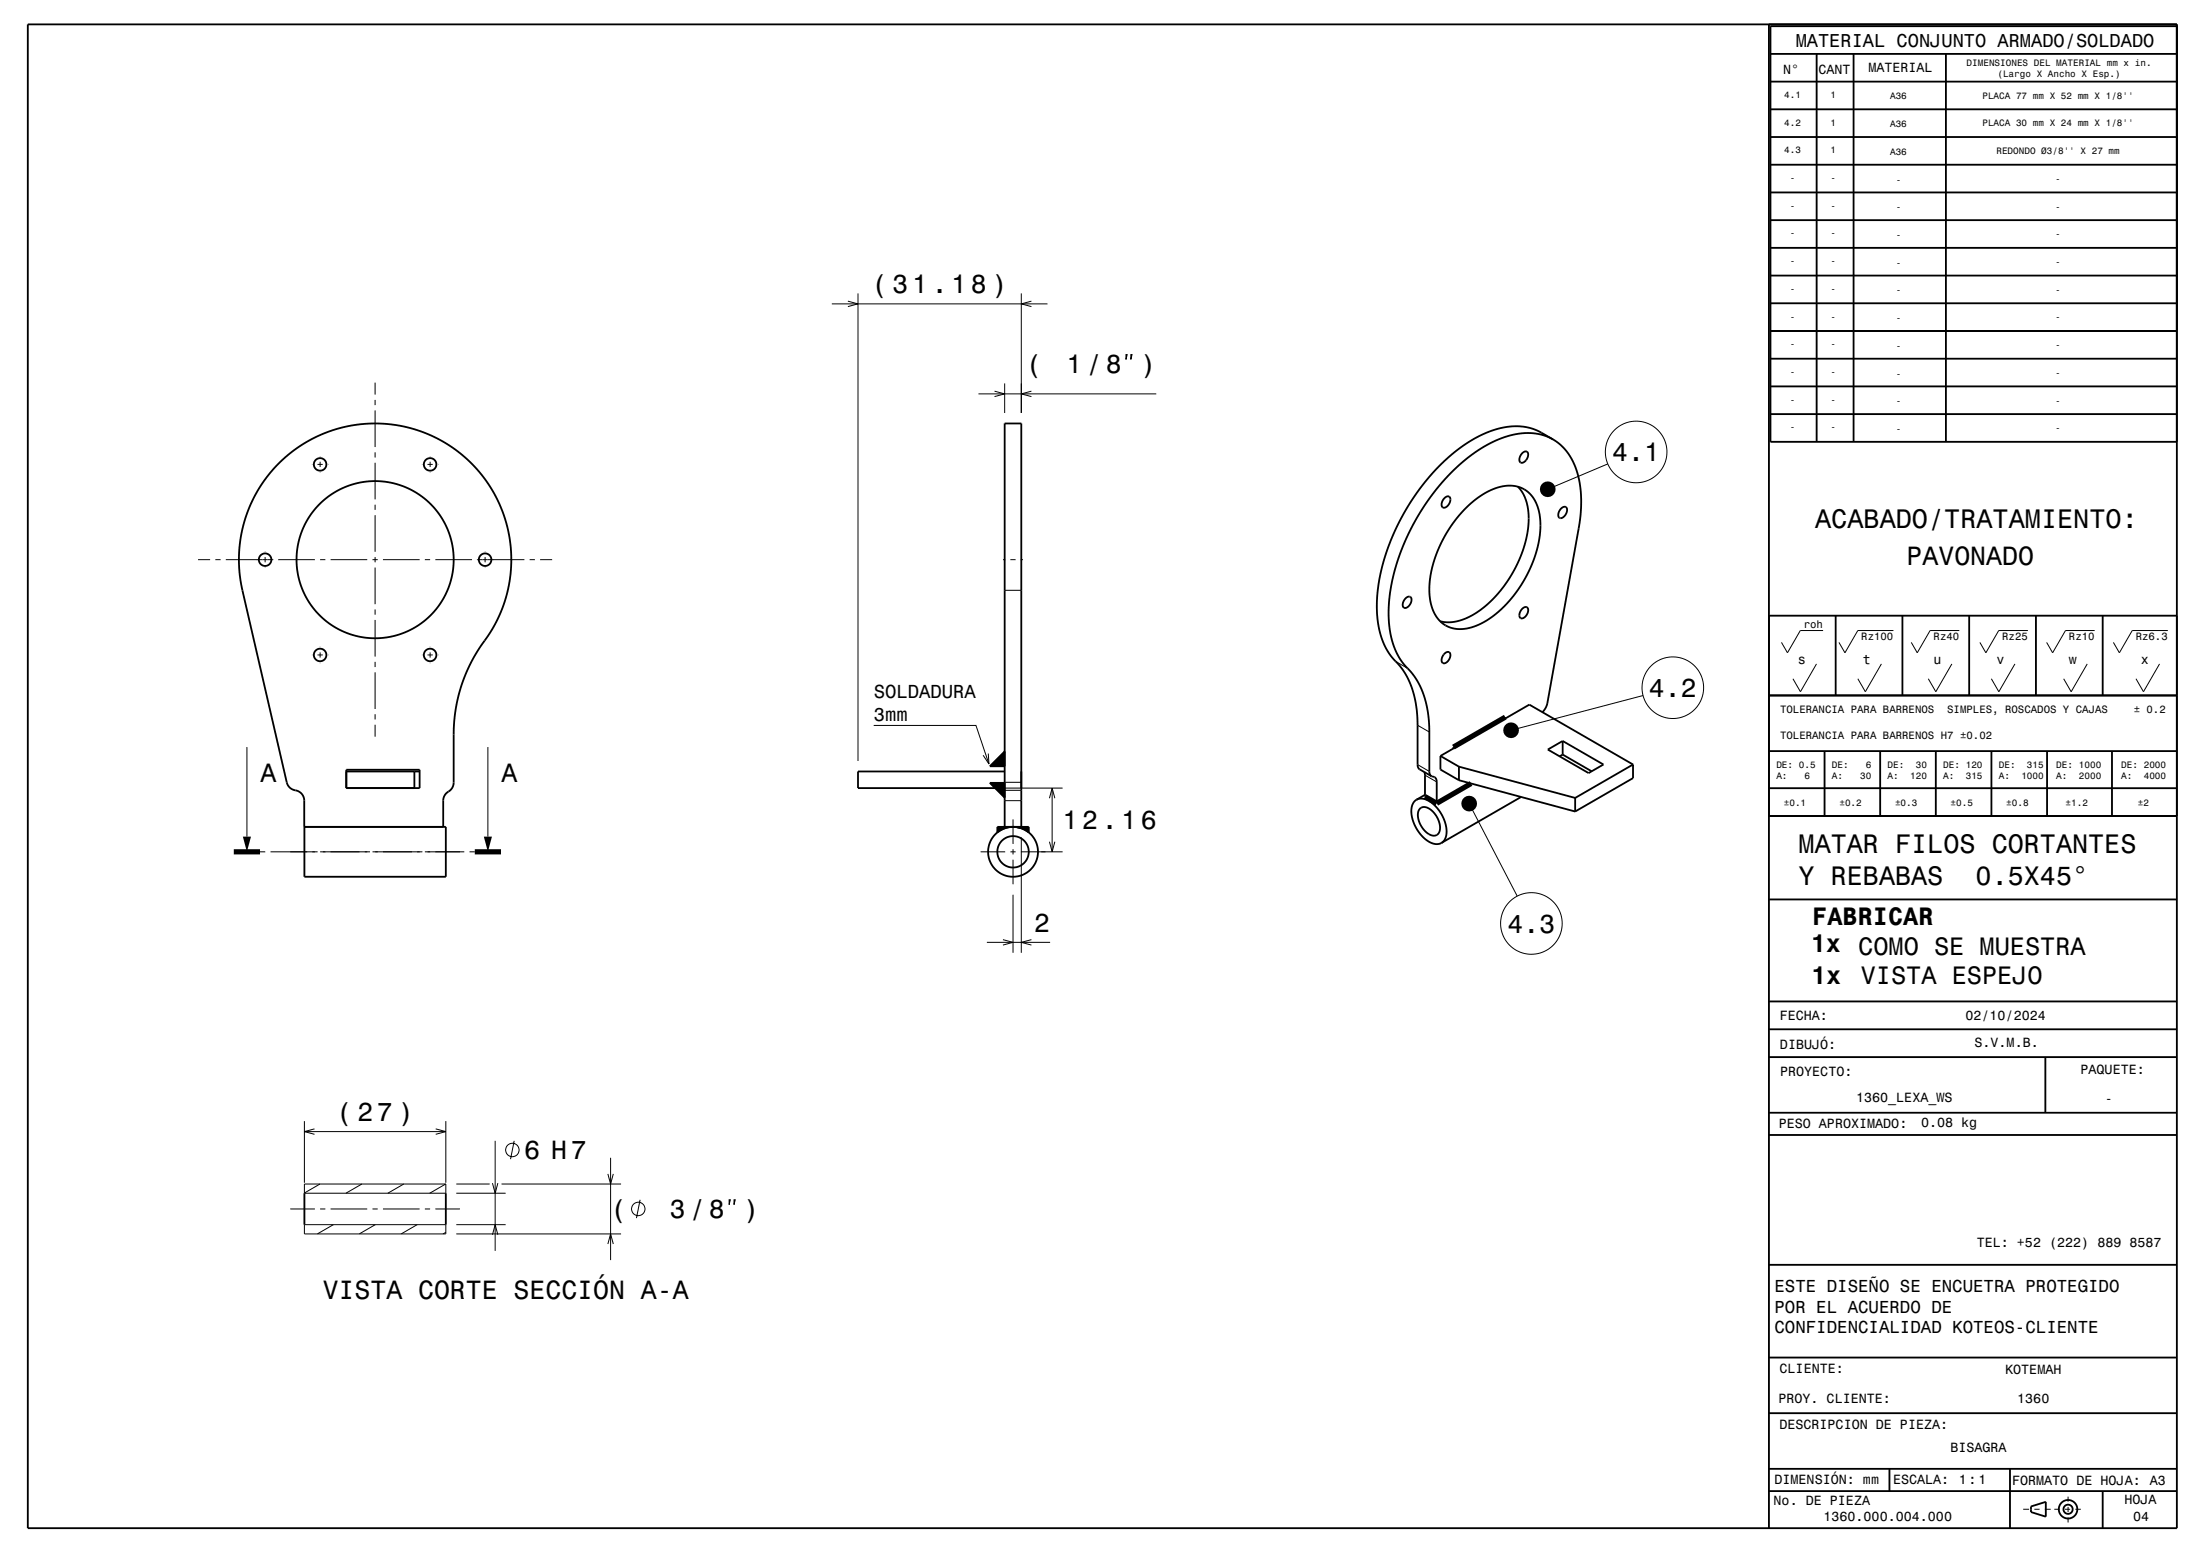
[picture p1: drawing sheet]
<svg xmlns="http://www.w3.org/2000/svg" width="420mm" height="297mm" viewBox="0 0 420 297" stroke-linecap="round" stroke-linejoin="round" font-family="sans-serif">
<g fill="#000">
<path d="M46.4 159.7h1.5l-.8 2.9z" fill-rule="evenodd"/>
<path d="M92.4 159.7h1.5l-.8 2.9z" fill-rule="evenodd"/>
<path d="M190.4 157.8h3a4.8 4.8 0 0 0-3 1.1z" fill-rule="evenodd"/>
<path d="M189 146.3l2.8-2.9v2.9z" fill-rule="evenodd"/>
<path d="M189 149.4h2.8v2.9z" fill-rule="evenodd"/>
<path d="M193.4 157.8h3v1.1a4.8 4.8 0 0 0-3-1.1z" fill-rule="evenodd"/>
<circle cx="295.5" cy="93.4" r="1.5"/>
<circle cx="288.5" cy="139.4" r="1.5"/>
<circle cx="280.5" cy="153.4" r="1.5"/>
</g>
<g fill="none" stroke="#000" stroke-width=".19">
<path d="M158.8 58h41.2M161.9 57.5l1.9 .5-1.9 .5M163.8 56v89.3M195 56v22.8M196.9 57.5l-1.9 .5 1.9 .5M71.6 73v2.3M71.6 76.3v1M71.6 78.3v7M186.8 75.2h33.9M189.9 74.7l1.9 .5-1.9 .5M191.8 73.2v5.6M196.9 74.7l-1.9 .5 1.9 .5"/>
<path d="M215 67.7h.2l-.2 .9zM215.9 67.7h.2l-.2 .9zM59.6 88.6h.1M60.6 88.6h1M61.1 87.1h.1M61.1 88.1v1M61.1 90.1v.1M62.6 88.6h.1M71.6 86.3v1M71.6 88.3v7M71.6 96.3v1M71.6 98.3v7"/>
<path d="M80.6 88.6h.1M81.6 88.6h1M82.1 87.1h.1M82.1 88.1v1M82.1 90.1v.1M83.6 88.6h.1M306.9 88.6l-11.4 4.8M37.8 106.8h2.3M41.1 106.8h1M43.1 106.8h9.1M50.6 105.3h.1M50.6 106.3v1"/>
<path d="M50.6 108.3v.1M53.1 106.8h7M61.1 106.8h1M63.1 106.8h7M71.1 106.8h1M71.6 106.3v1M71.6 108.3v7M71.6 116.3v1M71.6 118.3v7M73.1 106.8h7M81.1 106.8h1M83.1 106.8h7"/>
<path d="M91.1 106.8h9M92.6 105.3h.1M92.6 106.3v1M92.6 108.3v.1M101.1 106.8h1M103.1 106.8h2.3M191.5 106.8h.4M191.8 112.7h3.2M192.9 106.8h1M194.9 106.8h.4M59.6 125h.1M60.6 125h1"/>
<path d="M61.1 123.5h.1M61.1 124.5v1M61.1 126.5v.1M62.6 125h.1M71.6 126.3v1M71.6 128.3v7M71.6 136.3v1M71.6 138.3v2.3M80.6 125h.1M81.6 125h1M82.1 123.5h.1M82.1 124.5v1"/>
<path d="M82.1 126.5v.1M83.6 125h.1M166.8 138.5h19.5l2.5 7.3M266.5 126.3l2.2 1.3M270.6 138.4l2.3 1.3M313.7 132.8l-25.2 6.6M346.8 126.7l-3.1 5.3-1.4-2.4M348 120.4h-4.3l-2.5 4.2-1.1-2M359.2 126.7l-3.1 5.3-1.4-2.4M361.5 120.4h-6.8l-2.5 4.2-1.1-2M372.6 126.7l-3 5.3-1.5-2.4M374.1 120.4h-5.6l-2.5 4.2-1.1-2"/>
<path d="M384.7 126.7l-3.1 5.3-1.4-2.4M387.2 120.4h-5.6l-2.5 4.2-1.1-2M398.5 126.7l-3.1 5.3-1.4-2.4M399.9 120.4h-5.6l-2.4 4.2-1.2-2M412.3 126.7l-3.1 5.3-1.4-2.4M413.9 120.4h-6.8l-2.5 4.2-1.1-2M47.1 142.6v17.1M93.1 142.6v17.1M188.7 143.8l.1 2-1.1-1.6M191 150.4h11.9M191.8 149.3h3.2M191.8 150.9h3.2"/>
<path d="M191.8 152.8h3.2M193.4 156.4v4.7M195 159.8v22.1M200.3 152.4l.6-2 .5 2M200.9 150.4v12.2M270.6 145.9l2.3 1.3M272 148l2.3 1.3M280.5 153.4l9.2 17.6M49.6 162.6h1M51.6 162.6h9M61.1 162.6h9.5M71.1 162.6h9.5"/>
<path d="M81.1 162.6h7.5M89.6 162.6h1M187.2 162.6h4.7M188.4 179.9h12.1M191.5 179.4l1.9 .5-1.9 .5M192.9 162.6h1M193.4 162.1v1M193.4 164.1v4.7M193.4 170.8v11.1M194.9 162.6h8M196.9 179.4l-1.9 .5 1.9 .5M200.3 160.7l.6 1.9 .5-1.9"/>
<path d="M58.1 214v11.8M58.1 216h27M60 215.5l-1.9 .5 1.9 .5M83.2 215.5l1.9 .5-1.9 .5M85.1 214v11.8M94.5 217.8v21M98.2 217.8l-.7 3.5M55.4 230.8h4.7M58.1 233.8h27v1.7h-27zM58.1 226h27v1.8h-27zM61.1 226l-3 1.7M61.1 230.8h1"/>
<path d="M63.1 230.8h7M63.6 233.8l-3 1.7M69.1 226l-3.1 1.8M71.1 230.8h1M71.6 233.8l-3 1.7M73.1 230.8h7M77.1 226l-3.1 1.8M79.6 233.8l-3 1.7M81.1 230.8h1M83.1 230.8h4.7M85.1 226l-3.1 1.8M85.1 235.2l-.5 .3"/>
<path d="M87.1 235.5h31.5M87.1 226h6.4M87.1 233.8h9.4M87.1 227.8h9.4M94 225.8l.5 2 .5-2M94 235.7l.5-1.9 .5 1.9M95.8 226h22.8M116 224.1l.6 1.9 .5-1.9M116 237.5l.6-2 .5 2M116.6 221v19.5M122.2 229l-.7 3.5M139.2 229h.2l-.2 .9z"/>
<path d="M140.1 229h.3l-.3 .9zM386.2 288.1h1.2M388.4 288.1h1M390.4 288.1h1.1M392.2 288.1h1M394.2 288.1h1M394.8 285.7v.9M394.8 287.6v1M394.8 289.6v1M396.2 288.1h1"/>
<circle cx="312.4" cy="86.3" r="5.9"/>
<circle cx="319.4" cy="131.3" r="5.9"/>
<circle cx="292.4" cy="176.3" r="5.9"/>
<circle cx="97.8" cy="219.5" r="1.28"/>
<circle cx="121.9" cy="230.8" r="1.28"/>
</g>
<g fill="none" stroke="#000" stroke-width=".35">
<path d="M5.3 4.7h410.3v287h-410.3zM337.7 4.7v287M338 15.6h77.5M338 10.3h77.5M346.8 10.3v74M353.9 10.3v74M371.5 10.3v74M415.6 5h-77.6v79.3h77.6M338 36.7h77.5M338 31.4h77.5M338 26.2h77.5M338 20.9h77.5"/>
<path d="M338 57.9h77.6M338 52.6h77.5M338 47.3h77.5M338 42h77.5M338 63.2h77.6M338 68.5h77.6M338 79h77.6M338 73.8h77.6M275.7 95.2a.64 .64 0 0 1 .6-.5 .64 .64 0 0 1 .6 .4 1.44 1.44 0 0 1-1.5 1.8 1.23 1.23 0 0 1 .3-1.7zM279.7 97.1l2.4-2.1 1.6-1 1.4-.6 1.4-.5 1.3-.2 2.1 .2 1.1 .5 .8 .6 .8 .9 .6 .9 .4 1.1 .3 1.4 .2 2.9-.6 3.3-1 3.2-1.7 3.3-2.1 3-2.4 2.6-2.7 1.9-1.2 .7-1.6 .6-1.3 .2-1.1 .1-1.4-.3-1.1-.5-1-.8-.8-.9-.5-1.2-.5-1.5-.2-1.7v-1.6l.2-1.9 .4-1.8 .7-2.1 .9-2 2-3.5zM289.8 92.9l.9 1.2 .7 1.7 .4 2v2.1l-.3 2.4-.6 2.2-1 2.8-1.2 2.2-1.5 2.3-1.5 1.9-1.9 1.8-1.9 1.4-1.7 1-2 .7-1.6 .2-1.7-.2M290.7 86.4a.59 .59 0 0 1 .8-.2 .59 .59 0 0 1 .2 .8 1.33 1.33 0 0 1-1.4 1.3 1.37 1.37 0 0 1 .4-1.9z"/>
<path d="M296.5 83.9l-1.6-.7-1.9-.5h-2l-1.8 .2-1.9 .5-2.3 .9-2.1 1.2-1.9 1.3-2.3 1.8-2.2 2.1-3.5 4.3-1.6 2.3-1.6 2.8-1.3 2.7-1.2 2.9-1.2 3.7-.7 3.8-.3 3.6 .2 3.3 .5 2.3 .8 2.2 1.2 1.9 1.6 1.8 1 1.4 .9 1.8 .8 2 .4 1.8 .3 2.2 .1 9.7 .1 .6 .3 .4M296.5 83.9l1.3 .9 1.1 1.2 .9 1.2 .8 1.6 .6 1.6 .4 1.8 .2 2.1v2.4l-.3 3.7-6.1 33.8-.3 1-.6 .7M296.5 83.9l-2.5-1.5-1.5-.6-1.9-.4h-1.9l-2.1 .3-2.1 .6-2.1 .9-2.5 1.5-2.4 1.8-2.2 1.9-2.1 2.3-1.9 2.3-2 2.8-1.7 3-1.5 2.9-1.1 2.7-1.2 3.9-.8 4.2-.1 3.8 .3 3.3 .6 2.2 .8 2 1 1.5 2.3 2.8 .8 1.3 .8 1.7 .7 2.5 .4 2.8 .1 9.9 .3 .5 2.3 1.4M298.1 97a.59 .59 0 0 1 .8-.2 .59 .59 0 0 1 .3 .8 1.27 1.27 0 0 1-1.5 1.2 1.37 1.37 0 0 1 .4-1.8zM268.4 114.2a.61 .61 0 0 1 .8-.3 .61 .61 0 0 1 .2 .9 1.34 1.34 0 0 1-1.4 1.2 1.32 1.32 0 0 1 .4-1.8zM290.5 116.3a.66 .66 0 0 1 .6-.4 .66 .66 0 0 1 .6 .3 1.49 1.49 0 0 1-1.4 1.8 1.21 1.21 0 0 1 .2-1.7zM337.7 117.5h77.9M350.4 117.5v15.2M363.2 117.5v15.2M375.9 117.5v15.2M388.7 117.5v15.2M401.4 117.5v15.2"/>
<path d="M275.8 124.7a.6 .6 0 0 1 .9-.2 .6 .6 0 0 1 .2 .8 1.33 1.33 0 0 1-1.4 1.3 1.33 1.33 0 0 1 .3-1.9zM287.1 137l.3 .1M287.4 136.9v.2M287.4 137.1l4.6-2.6 19.8 11.4M337.7 132.7h77.9M58.1 157.8v9.6h27v-9.6h-27v-5.2a2.16 2.16 0 0 0-2.1-1.8 1.99 1.99 0 0 1-1.3-1.5l-8.7-38-.3-2.7-.1-2.8 .2-2.5 .6-2.7 .6-2.1 .8-2.1 2-3.8 1.3-1.8 1.5-1.7 3.1-2.9 1.9-1.3 1.9-1.1 3.9-1.6 3.9-1 2.5-.3 2-.1 2.2 .1 2.3 .3 4.1 1.1 3.8 1.8 1.9 1.2 1.9 1.3 2.9 2.7 1.4 1.8 1.3 1.8 1.1 2 .9 2 .8 2.1 .6 2.2 .5 3.2 .1 3.3-.3 3.4-.8 3.2-.9 2.6-1.1 2.2-3.4 5.3-1.6 2.8-1.4 3.5-.9 3.4-.4 2.4-.2 2.5v10.4a2.3 2.3 0 0 1-1.4 2l-.4 .6-.2 .7v5.1M66.1 146.9h14v3.5h-14zM66.1 147.3h14M79.1 147.3v3.1M190.4 157.8h6v1.1a4.8 4.8 0 0 0-6 0zM191.8 147.3h-28v3.1h28M191.8 157.8v-77h3.2v77"/>
<path d="M191.8 143.4l-2.8 2.9h2.8M191.8 149.4h-2.8l2.8 2.9M193.4 157.8l1.5 .3M270.4 152.7a3.2 3.2 0 0 0-.7 3.7 6.5 6.5 0 0 0 4.3 4.7h.7l.5-.2M270.4 152.7a3.2 3.2 0 0 1 3.6 1.1 6.5 6.5 0 0 1 1.9 6.2l-.3 .5-.4 .4M271.1 154.4a1.75 1.75 0 0 1 2.4 .5 3.8 3.8 0 0 1 1.1 4.2 1.56 1.56 0 0 1-2.4-.3 3.9 3.9 0 0 1-1.2-4.3zM271.9 147.4l.1 .6v4M272 151.7l-1.6 1M273.3 148.2h.3a.85 .85 0 0 1 .7 1.1v4M275 144.3v2.6l3.5 2M275 144.3l3.5 2M277.5 142.6v.3"/>
<path d="M277.9 142.3l.3 .2-3.2 1.8M278.5 146.3v2.6M278.5 148.9l22.2 6M278.5 146.3l22.2 6M290.4 152.1l-15.2 8.8M295.5 143.1l2.8-1.7 7.8 4.5-2.8 1.7zM298.3 141.4v2.6M298.3 144l5.6 3.2M298.3 144l-.6 .4M300.7 152.3v2.6M311.8 145.9v2.6l-11.1 6.4M311.8 145.9l-11.1 6.4"/>
<path d="M337.7 150.4h77.9M337.7 155.8h77.9M337.7 143.4h77.9M348.3 143.4v12.4M358.9 143.4v12.4M369.6 143.4v12.4M380.2 143.4v12.4M390.8 143.4v12.4M403.2 143.4v12.4M337.7 171.7h77.9M337.7 191.2h77.9M337.7 196.5h77.9"/>
<path d="M337.7 201.8h77.9M337.7 216.6h77.9M337.7 212.4h77.9M390.5 201.8v10.6M58.1 227.8v6M85.1 227.8v6M337.7 259.1h77.9M337.7 241.4h77.9M337.7 269.7h77.9M337.7 284.6h77.9M337.7 280.4h77.9M360.7 280.4v4.2"/>
<path d="M383.7 280.4v11.3M387.7 287.5l2.9-.8v2.8l-2.9-.9zM401.4 284.6v7.1"/>
<circle cx="61.1" cy="88.6" r="1.2"/>
<circle cx="82.1" cy="88.6" r="1.2"/>
<circle cx="50.6" cy="106.8" r="1.2"/>
<circle cx="71.6" cy="106.8" r="15"/>
<circle cx="92.6" cy="106.8" r="1.2"/>
<circle cx="61.1" cy="125" r="1.2"/>
<circle cx="82.1" cy="125" r="1.2"/>
<circle cx="193.4" cy="162.6" r="4.8"/>
<circle cx="193.4" cy="162.6" r="3"/>
<circle cx="394.8" cy="288.1" r=".88"/>
<circle cx="394.8" cy="288.1" r="1.77"/>
</g>
<path d="M287.4 136.9l-9.9 5.7M280.8 149.5l-6.5 3.8-2.3-1.3M44.6 162.6h5M90.6 162.6h5" fill="none" stroke="#000" stroke-width="1" stroke-linecap="butt"/>
<g font-size="5.1">
<text x="346.5" y="100.8">ACABADO/TRATAMIENTO:</text>
<text x="343.4" y="162.8">MATAR FILOS CORTANTES</text>
<text x="343.4" y="168.9">Y REBABAS</text>
<text x="377.2" y="168.9">0.5X45°</text>
</g>
<g font-size="5">
<text x="166.4" y="56">( 31.18 )</text>
<text x="195.9" y="71.2">(</text>
<text x="203.6" y="71.2">1/8</text>
<text x="217.7" y="71.2">)</text>
<text x="307.8" y="88">4.1</text>
<text x="364" y="107.9">PAVONADO</text>
<text x="314.8" y="133">4.2</text>
<text x="49.8" y="149.3">A</text>
<text x="95.8" y="149.3">A</text>
<text x="202.9" y="158.3">12.16</text>
<text x="197.4" y="177.9">2</text>
<text x="287.8" y="178">4.3</text>
<text x="64.2" y="214">( 27 )</text>
<text x="100.1" y="221.3">6 H7</text>
<text x="116.5" y="232.5">(</text>
<text x="127.9" y="232.5">3/8</text>
<text x="141.9" y="232.5">)</text>
<text x="61.6" y="248">VISTA CORTE SECCIÓN A-A</text>
</g>
<g font-size="4.8">
<text x="346" y="176.5">FABRICAR</text>
<text x="345.7" y="181.8">1x COMO SE MUESTRA</text>
<text x="345.8" y="187.8">1x</text>
<text x="355.2" y="187.9">VISTA ESPEJO</text>
</g>
<g font-size="3.6">
<text x="342.8" y="8.9">MATERIAL CONJUNTO ARMADO/SOLDADO</text>
<text x="166.8" y="133.3">SOLDADURA</text>
<text x="166.8" y="137.6">3mm</text>
</g>
<g font-size="3.3">
<text x="338.8" y="246.6">ESTE DISEÑO SE ENCUETRA PROTEGIDO</text>
<text x="338.8" y="250.5">POR EL ACUERDO DE</text>
<text x="338.8" y="254.5">CONFIDENCIALIDAD KOTEOS-CLIENTE</text>
</g>
<g font-size="2.6">
<text x="343.2" y="126.7">s</text>
<text x="355.6" y="126.7">t</text>
<text x="369.1" y="126.7">u</text>
<text x="381.1" y="126.7">v</text>
<text x="394.9" y="126.7">w</text>
<text x="408.7" y="126.7">x</text>
<text x="339.8" y="194.6">FECHA:</text>
<text x="375.2" y="194.7">02/10/2024</text>
<text x="339.8" y="200.2">DIBUJÓ:</text>
<text x="376.9" y="199.9">S.V.M.B.</text>
<text x="339.8" y="205.3">PROYECTO:</text>
<text x="397.2" y="204.9">PAQUETE:</text>
<text x="339.6" y="215.2">PESO APROXIMADO:</text>
<text x="354.3" y="210.2">1360_LEXA_WS</text>
<text x="366.7" y="215.2">0.08 kg</text>
<text x="401.9" y="210.6">-</text>
<text x="377.4" y="238">TEL: +52 (222) 889 8587</text>
<text x="339.7" y="262.1">CLIENTE:</text>
<text x="382.8" y="262.3">KOTEMAH</text>
<text x="339.5" y="267.8">PROY. CLIENTE:</text>
<text x="385.1" y="267.8">1360</text>
<text x="339.7" y="272.8">DESCRIPCION DE PIEZA:</text>
<text x="372.4" y="277.1">BISAGRA</text>
<text x="338.6" y="287.3">No. DE PIEZA</text>
<text x="338.8" y="283.2">DIMENSIÓN: mm</text>
<text x="361.4" y="283.3">ESCALA:</text>
<text x="373.9" y="283.3">1:1</text>
<text x="384.1" y="283.5">FORMATO DE HOJA: A3</text>
<text x="405.6" y="287.2">HOJA</text>
<text x="348.1" y="290.4">1360.000.004.000</text>
<text x="407.2" y="290.3">04</text>
</g>
<g font-size="2.5">
<text x="340.4" y="14">N°</text>
<text x="347.2" y="14.1">CANT</text>
<text x="356.7" y="13.8">MATERIAL</text>
</g>
<g font-size="2">
<text x="344.4" y="119.9">roh</text>
<text x="355.3" y="122.2">Rz100</text>
<text x="369.1" y="122.2">Rz40</text>
<text x="382.2" y="122.2">Rz25</text>
<text x="395" y="122.2">Rz10</text>
<text x="407.7" y="122.2">Rz6.3</text>
<text x="339.8" y="136.1">TOLERANCIA PARA BARRENOS</text>
<text x="371.7" y="136.1">SIMPLES, ROSCADOS Y CAJAS</text>
<text x="407.3" y="136.1">± 0.2</text>
<text x="339.8" y="141">TOLERANCIA PARA BARRENOS H7 ±0.02</text>
</g>
<g font-size="1.8">
<text x="375.4" y="12.6">DIMENSIONES DEL MATERIAL mm x in.</text>
<text x="381.3" y="14.8">(Largo X Ancho X Esp.)</text>
<text x="340.6" y="18.7">4.1</text>
<text x="340.6" y="24">4.2</text>
<text x="349.5" y="18.7">1</text>
<text x="349.5" y="24">1</text>
<text x="360.8" y="19">A36</text>
<text x="378.5" y="18.8">PLACA 77 mm X 52 mm X 1/8''</text>
<text x="340.6" y="29.3">4.3</text>
<text x="349.5" y="29.3">1</text>
<text x="360.8" y="24.3">A36</text>
<text x="360.8" y="29.6">A36</text>
<text x="378.5" y="24.1">PLACA 30 mm X 24 mm X 1/8''</text>
<text x="381.1" y="29.4">REDONDO Ø3/8'' X 27 mm</text>
<text x="341.7" y="34.6">-</text>
<text x="349.5" y="34.6">-</text>
<text x="361.9" y="34.8">-</text>
<text x="392.4" y="34.7">-</text>
<text x="341.7" y="39.8">-</text>
<text x="349.5" y="39.8">-</text>
<text x="361.9" y="40.1">-</text>
<text x="392.4" y="40">-</text>
<text x="341.7" y="45.1">-</text>
<text x="349.5" y="45.1">-</text>
<text x="361.9" y="45.4">-</text>
<text x="392.4" y="45.3">-</text>
<text x="341.7" y="50.4">-</text>
<text x="349.5" y="50.4">-</text>
<text x="361.9" y="50.7">-</text>
<text x="392.4" y="50.6">-</text>
<text x="341.7" y="55.7">-</text>
<text x="349.5" y="55.7">-</text>
<text x="361.9" y="56">-</text>
<text x="392.4" y="55.9">-</text>
<text x="341.7" y="61">-</text>
<text x="349.5" y="61">-</text>
<text x="361.9" y="61.3">-</text>
<text x="392.4" y="61.2">-</text>
<text x="341.7" y="66.3">-</text>
<text x="341.7" y="71.6">-</text>
<text x="349.5" y="71.6">-</text>
<text x="349.5" y="66.3">-</text>
<text x="361.9" y="66.6">-</text>
<text x="361.9" y="71.9">-</text>
<text x="392.4" y="66.4">-</text>
<text x="392.4" y="71.7">-</text>
<text x="341.7" y="76.9">-</text>
<text x="349.5" y="76.9">-</text>
<text x="361.9" y="77.2">-</text>
<text x="392.4" y="77">-</text>
<text x="341.7" y="82.2">-</text>
<text x="349.5" y="82.2">-</text>
<text x="361.9" y="82.5">-</text>
<text x="392.4" y="82.3">-</text>
<text x="339.1" y="146.5">DE: 0.5</text>
<text x="339.1" y="148.6">A:</text>
<text x="344.5" y="148.6">6</text>
<text x="349.7" y="146.5">DE:</text>
<text x="349.7" y="148.6">A:</text>
<text x="355.1" y="148.6">30</text>
<text x="356.2" y="146.5">6</text>
<text x="360.4" y="146.5">DE:</text>
<text x="360.4" y="148.6">A:</text>
<text x="364.7" y="148.6">120</text>
<text x="365.7" y="146.5">30</text>
<text x="371" y="146.5">DE: 120</text>
<text x="371" y="148.6">A:</text>
<text x="375.3" y="148.6">315</text>
<text x="381.6" y="146.5">DE:</text>
<text x="381.6" y="148.6">A:</text>
<text x="385.9" y="148.6">1000</text>
<text x="387" y="146.5">315</text>
<text x="392.6" y="146.5">DE: 1000</text>
<text x="392.6" y="148.6">A:</text>
<text x="396.9" y="148.6">2000</text>
<text x="405" y="146.5">DE: 2000</text>
<text x="405" y="148.6">A:</text>
<text x="409.3" y="148.6">4000</text>
<text x="340.5" y="153.9">±0.1</text>
<text x="351.2" y="153.9">±0.2</text>
<text x="361.8" y="153.9">±0.3</text>
<text x="372.4" y="153.9">±0.5</text>
<text x="383" y="153.9">±0.8</text>
<text x="394.3" y="153.9">±1.2</text>
<text x="408.1" y="153.9">±2</text>
</g>
</svg>
